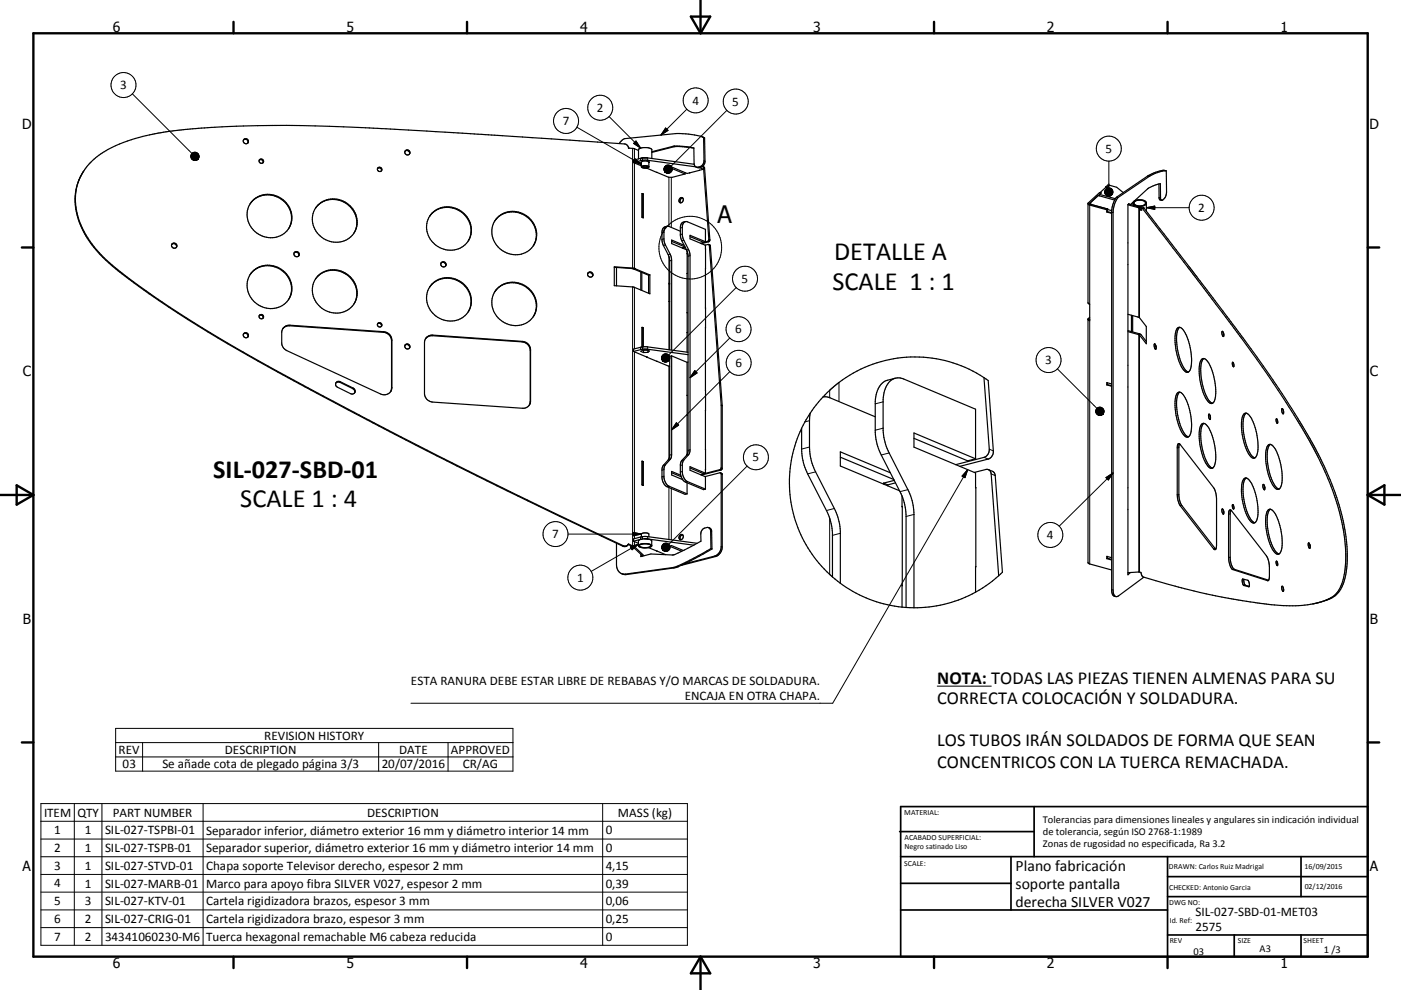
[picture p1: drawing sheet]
<svg xmlns="http://www.w3.org/2000/svg" width="420mm" height="297mm" viewBox="0 0 420 297" stroke-linecap="round" stroke-linejoin="round" font-family="sans-serif">
<g fill="none" stroke="#000" stroke-width=".36">
<path d="M22.9 56.5a20.2 20.2 0 0 0 4 15.8 62.9 62.9 0 0 0 14.3 13.1 454.7 454.7 0 0 0 54.1 32.6l25 13.1 20.2 10.3 20.2 9.9 26.1 12.4a1.12 1.12 0 0 0 1.6-.5l1.3 .6M25.1 51.4a14.4 14.4 0 0 0-2.1 4.7M73 42a.82 .82 0 0 1 1-.1 .82 .82 0 0 1 .3 1M77.7 48a.69 .69 0 0 1 1-.2 .69 .69 0 0 1 .2 1M77.7 48.1a.72 .72 0 0 1 .8-.2 .72 .72 0 0 1 .4 .7M77.7 48a.7 .7 0 0 0 .3 .9 .7 .7 0 0 0 .8-.1M79 48.7l-.2 .1M113.2 50.5a.7 .7 0 0 1 .9-.1 .7 .7 0 0 1 .2 .9M121.4 45.4a.8 .8 0 0 1 1-.1 .8 .8 0 0 1 .3 1M189.9 48.8l2.4 1M191.4 45.1l-1.4-.5-1.6-.2a1.3 1.3 0 0 0-1.2-1.2l-70.1-4.5a404.3 404.3 0 0 0-60.8 .1l-7.6 .9a50.6 50.6 0 0 0-18.5 6.5 16.8 16.8 0 0 0-6 21.6l1.6 3a42.1 42.1 0 0 0 12.2 12.4l.7 .6a322.7 322.7 0 0 0 38.6 24.5l27.1 14.7 26.5 13.7 21.2 10.6 34.6 16.6a1.2 1.2 0 0 0 1.6-.5l1.3 .5M192.3 48.6v1.5"/>
<path d="M192.5 58.1v7.1M192.5 58.1l.4 .1M192.5 58.1l.3 .1M192.6 47.4l-2.7 .7v.7M192.6 48.1l-2.7 .7M192.6 47.4h1.6l13.9 1.9M192.6 47.4v.7M192.6 48.1h1.6l14.3 1.9M192.6 47.4l-.5 .1M192.7 50l.7-.2 .8 .3-.9 .2zM192.8 58.2v7.1M192.9 58.2v7.1l-.4-.1"/>
<path d="M192.9 58.2h-.1M193.8 50.4l3.1 1.3M194.5 48.8l.2-.2-.8-.3-1.3 .1-.5 .4h.2M194.5 48.6v1.6l-1.5 .2-.7-.3M194.5 50l-.6-.2a1.52 1.52 0 0 0-1.6 .3M194.6 48.6h-.1M195.4 47.6v-2.7a3.5 3.5 0 0 0-3.7-.3l-.3 .3v2.8M195.4 45.5l6.8-1.7 3 .1 2.8 .5 .1 5M196.9 51.7h.1M196.9 51.7l3.5 1.5h1.1l3.9-1M203.9 59.5a.68 .68 0 0 1 1 .2 .68 .68 0 0 1-.4 .9 .68 .68 0 0 1-1-.2 .68 .68 0 0 1 .4-.9zM204.7 59.4a.93 .93 0 0 0-.6 1.4"/>
<path d="M205.4 51.8v.4M206.8 51.8v.1M206.8 51.8l-.8 .2-4.7-1.9-.6 .1 4.7 2M206.8 51.8h.1M208 44.5l-5.7-.5-6.9 1.7M208.7 50.1l.9 .2M209.6 50.3l1.3 .5M209.7 51.1h.1M210.5 41l.7 .4M210.6 49.9l.3 .2M210.9 50.1h.1M210.9 50.8l-4.1 1.1"/>
<path d="M210.9 50.1v.7M210.9 50.1l1.6 21.9-.4 .4-2.1 .6M210.9 50.1l.3 .1 1.6 21.9-.4 .4-2.1 .6M210.9 41.3a21.2 21.2 0 0 0-8.4-1.2l-15.3 1.5-1.6 1.5M210.9 41.3l.2 6.9a1.78 1.78 0 0 1-2.8 1.6l-.2-.4M210.9 41.3l.3 .1M211.2 41.4l.2 7a1.92 1.92 0 0 1-1.8 1.9M329.6 58.3l4.8 1.3M329.6 58.3v.5M329.8 57.8l.3 .1-.5 .4M329.8 57.8h.1M331.5 56.1v.1"/>
<path d="M331.5 56.1l.4 .1M331.9 56.2h-.3l-1.8 1.6M332.6 55.6l2.2 .6 2 1.6M332.6 55.6h.1M332.6 55.6l-.4-.1-.7 .6M332.6 55.6l-.7 .6M334.7 59.2l-1.1 2.3-.3 1.8v114a1.47 1.47 0 0 0 1.2 1.7M334.7 59.2l.5 .1M335.2 59.3l-1.2 2.3-.3 2.2v113.2a1.88 1.88 0 0 0 .8 2M347.5 55.2v4.3l.2 .4 .6 .2M349.6 51.3a8.1 8.1 0 0 0-5.5 1.5l-9.4 6.4M349.7 51.3l-2.2 .3-2.7 1.2-9.6 6.5"/>
<path d="M349.7 51.3v6.3a2.73 2.73 0 0 1-1.3 2.5h-.1M51.5 73.3a.83 .83 0 0 1 1-.1 .83 .83 0 0 1 .4 1M75 61.2a6.9 6.9 0 0 1 9.1-1.6 6.9 6.9 0 0 1 2.4 9M75.8 60.2a7 7 0 0 1 8.8-.5 7 7 0 0 1 2.1 8.6 6.9 6.9 0 0 1-8.5 2.3 6.9 6.9 0 0 1-3.9-7.9l.4-1.1zM88.2 75.9a.85 .85 0 0 1 1-.1 .85 .85 0 0 1 .4 1M94.5 62.5a6.9 6.9 0 0 1 8.7-1.8 6.9 6.9 0 0 1 3.4 8.2M95.3 61.5a7 7 0 0 1 8.8-.5 7 7 0 0 1 2.3 8.5 6.9 6.9 0 0 1-7.4 3 6.9 6.9 0 0 1-5.3-6 5.9 5.9 0 0 1 1.6-5zM106.6 69.1l-.3 .5M128.8 64.9a6.9 6.9 0 0 1 9.2-1.5 6.9 6.9 0 0 1 2.3 9M129.6 63.9a6.9 6.9 0 0 1 9-.3 6.9 6.9 0 0 1 1.6 8.9 6.9 6.9 0 0 1-9.2 1.3 6.9 6.9 0 0 1-2.2-9zM132.2 78.9a.83 .83 0 0 1 1.1-.1 .83 .83 0 0 1 .3 1M148.3 66.3a6.9 6.9 0 0 1 9.2-1.6 6.9 6.9 0 0 1 2.4 9"/>
<path d="M149.2 65.3a7 7 0 0 1 8.8-.5 7 7 0 0 1 2.1 8.6 6.9 6.9 0 0 1-8.5 2.4 6.9 6.9 0 0 1-3.9-8l.4-1.1zM192.5 65.2l.3 .1M192.8 65.3h.1M199.9 67.9l-.5 .4-.3 .7v3l.3 1.2 1.8 3.6 .2 1.3v26.9M199.9 67.9l.7 .1 3.4 1.4M200 67.9a1.56 1.56 0 0 0-1.5 1.6l.1 3.2 1.8 4 .4 1.6v26.7M201.4 72.4l4 1.7-.8 .2M204.6 74.3v.1M204.6 74.3l.3 .2M204.9 74.5v.1M205.1 73.6l-3.7-1.6v1.1l4.4 1.8M205.5 66.5l.6 .1 5.4 2.2v3.7"/>
<path d="M205.5 66.5a1.72 1.72 0 0 0-.9 1.8l.2 3.2 1.9 3.9 .2 1.3v58.3l-.4 1.3-1.7 2.1-.2 .8v2.9a3.3 3.3 0 0 0 1.5 2.4l5.4 2.2M205.5 66.5a1.56 1.56 0 0 0-1.5 1.6l.1 3.2 1.7 3.7M205.5 74.3l-.6 .2M205.8 75l.2 .3M206 75.3l.3 1.6v58.2l-.3 1.3-1.9 2.4-.1 3.2 .2 1M206 76.1v5.9M206 75.3v.8M206.9 71l4 1.7 .6-.2M211.4 73.6l1-.3 .3 .4 3.5 47.9M211.5 72.5l-4.6-1.9v1.1l4.6 1.9v68.4M211.5 74.7h.1M212.5 73.3l.5 .5 3.5 47.9"/>
<path d="M326.2 61.2l.3 .3 5.3 1.4M326.8 61.3l-.1-.3 3.4-3.1-.4-.1-3.5 3.3v29.7l.5 .4v5l-.5-.3M326.8 61.3l5.3 1.4M326.9 60.9v.4M326.9 60.9l.3 .5 4.9 1.3M331.8 63.6l1.5 .4M331.8 62.9v.7M332 63.5l-.2 .1M332 62.8l1.3 .4M332 62.8v.7M332 63.5l1.3 .3M332.1 62.7h.1"/>
<path d="M332.1 62.7l-.3 .2M332.1 62.7l-.1 .1M334.2 60l-4.9-1.3-2.4 2.2M338.2 61.4l3.2 .9 .7 .7 .2-.6M338.3 61.2l3.5 1 .4 .3M338.5 61.2v-.1l-.3 .3v111.1l.7-.7M339.7 60.9a2.39 2.39 0 0 1 3.5-.6l.5 .4v2.7M339.7 60.9a2.62 2.62 0 0 0 4 .2M339.7 60.9v.7M340.2 60.5a2.29 2.29 0 0 1 3.2 .4 2.2 2.2 0 0 1-3.3 .4l-.1-.5zM342.3 62.4l16.5 21.3 18.1 24.2 11.1 16.7 6.1 10.4a71.6 71.6 0 0 1 9.4 31v1.8a20.4 20.4 0 0 1-2.4 9.7 8.5 8.5 0 0 1-4.5 2.9 43.6 43.6 0 0 1-18.9 .6l-1.7-.3a185.9 185.9 0 0 1-25.6-5.4l-7.7-2.2-.6-1.4-.5-.1-3.4 .2M342.9 62.3v.1"/>
<path d="M342.9 62.3l-.6 .1M342.9 62.4l30.3 39.7a315.7 315.7 0 0 1 16.3 24.1l5 8.5 4.3 9.2a63.9 63.9 0 0 1 5.1 22v2.3a15.3 15.3 0 0 1-3.3 10.2l-1.2 .9-1.4 .7-4.5 1.2M348.3 60.1l-.4-.5v-4.5l-3.6 1.3-5.4 5M75 82.4a6.9 6.9 0 0 1 9.1-1.5 6.9 6.9 0 0 1 2.4 9M75.8 81.4a6.9 6.9 0 0 1 8.8-.4 6.9 6.9 0 0 1 2.1 8.5 6.9 6.9 0 0 1-8 2.6 6.9 6.9 0 0 1-4.6-7l.4-1.7zM77.7 94.7a.7 .7 0 0 1 .9-.1 .7 .7 0 0 1 .3 .8M84.8 98.7l.7-.7 1.3-.3 28.1 2a2.62 2.62 0 0 1 2.5 2.5l-.2 15.1M85.1 98.3l.8-.6 1-.1 28.1 1.9a2.62 2.62 0 0 1 2.5 2.6v14.2a2.29 2.29 0 0 1-3.4 1.9l-28.1-13a2.65 2.65 0 0 1-1.5-2.3v-3.5zM94.5 83.8a6.9 6.9 0 0 1 9.3-1.5 6.9 6.9 0 0 1 2.2 9.1 6.9 6.9 0 0 1-9.2 1.3 6.9 6.9 0 0 1-2.2-9 7 7 0 0 1 8.1-2.2 7 7 0 0 1 4.3 7.2l-.7 2.2M113.2 97.2a.69 .69 0 0 1 .9-.1 .69 .69 0 0 1 .2 .8M128.8 86.2a6.9 6.9 0 0 1 9.2-1.5 6.9 6.9 0 0 1 2.2 9.1 6.9 6.9 0 0 1-9.2 1.3 6.9 6.9 0 0 1-2.2-9 7 7 0 0 1 8.1-2.2 7 7 0 0 1 4.4 7.1l-.8 2.3M149.1 86.5l-.8 1"/>
<path d="M149.5 86.2a6.9 6.9 0 0 1 8.7 0 6.9 6.9 0 0 1 1.9 8.4 7 7 0 0 1-8 2.6 7 7 0 0 1-4.6-7l.4-1.7 .9-1.6M149.6 86.1l-.5 .5M150 85.9a7 7 0 0 1 8.4 .8 7 7 0 0 1 1.5 8.3M176.2 82a.84 .84 0 0 1 1.1-.1 .84 .84 0 0 1 .3 1M184.2 80.2l5.5 .4 4.8 2M184.2 80l5.9 .5 4.7 2v5.6l-4.9-2-5.7-.4zM184.8 80.2v5.6M192.1 81.6v5.4M192.4 81.7v5.4M192.5 98.2l.3 .2M192.8 98.4h.1M192.8 98.4v5.6"/>
<path d="M192.9 98.4v5.6M192.9 98.4l-.4-.2v5.9M194.5 82.6v5.4M194.8 82.5l-.3 .1M200.5 85.2h.3M200.8 85h-.3v5.4l.3 .1M206 82h.1M206 82v23.6M211.5 98.3h.1M211.5 92.4h.1M211.5 80.6v.1M326.7 95.2l-.5 .6v72.9l.5 .5 6.6 1.8"/>
<path d="M338.2 94.3l3.3 1 2.2 2.6v5.2l-2.3-2.7M338.2 99.5l3.2 .9M338.2 99.2l3.4 1M339.2 94.6v4.9M339.6 94.7v4.9M353 98.5a1.16 1.16 0 0 1 1.9 .7 16.3 16.3 0 0 1 1.9 11.9 1.05 1.05 0 0 1-1.1 .6 1.05 1.05 0 0 1-.9-.8 16.4 16.4 0 0 1-2.1-11.9zM353.7 98.2a3.6 3.6 0 0 0-1 3 15.7 15.7 0 0 0 3 10.1l.6 .3M366.8 99.9l-.2-.5a1.02 1.02 0 0 0 .1 1.5M366.8 99.9v1.1M366.8 99.9l.1 .2M73 100.2a.82 .82 0 0 1 1-.1 .82 .82 0 0 1 .3 1M100.7 114.9l.5-.3 .7 .1 3.9 1.9 .6 .7-.1 .6"/>
<path d="M100.7 114.8l.4-.3 .7-.1 4.1 2a.93 .93 0 0 1 .5 1.3 .93 .93 0 0 1-1.3 .4l-4.1-2-.4-.6zM121.4 103.6a.81 .81 0 0 1 1-.1 .81 .81 0 0 1 .3 1M127.6 101.6l1-.8 1-.1 26.9 1.9a2.66 2.66 0 0 1 2.5 2.5v15.4l-.3 1.1M127.9 101.2l.8-.5 1-.2 26.9 1.9a2.6 2.6 0 0 1 2.5 2.6v15.3a2.19 2.19 0 0 1-2.5 2.2l-26.9-1.9a2.64 2.64 0 0 1-2.4-2.5v-15.4l.1-.6zM189.9 105.4l3.9 1.7M192.6 104.1l-2.7 .6v.7M192.6 104.1v.7M192.6 104.8l-2.7 .6M192.6 104.1l1.3-.1 12.4 1.7M192.6 104.8l1.3-.1 12.4 1.7M192.9 105v.1M192.9 105.1v.7"/>
<path d="M193.8 107.1l7 2.8M193.8 107.1h.1M194 105l-1.1 .1M194.2 105.7l.5-.4-.8-.3h-1.3l-.5 .4 .8 .4M194.2 105.7l-1.3 .1M194.2 105.1v.6M196.9 108.4h.1M200.8 106.9l.5-.1 4.7 1.9 .3-.1M200.8 106.9v29.6l-.4 1.3-1.8 2.4-.1 3.2a3.3 3.3 0 0 0 1.5 2.6l5.4 2.3 .6-.1M201.4 106.8v29.6l-.2 1.1-2 2.6-.1 3.5a3.2 3.2 0 0 0 1.5 2.3l5.4 2.3M206 118.6v17.7M206 108.7v9.9"/>
<path d="M211.5 117.2h.1M246.8 119.1l-3.9 4.9M246.8 119.1l2.1 .3 13.5 5.6M268.4 113.5l-2.3 .6a6.3 6.3 0 0 0-3.7 6.4v9.2a16.1 16.1 0 0 0 1.8 6.8l5.6 11a16.4 16.4 0 0 1 1.9 7.4v27.4M295 113.3a37.7 37.7 0 0 0-48.2 5.8M295 113.3l1.3 .9 1.5 21.1a2.43 2.43 0 0 1-1.5 2.4l-8.5 2.2M295 113.3l1.6 21.5a2.42 2.42 0 0 1-1.6 2.4l-8.5 2.2M331.8 115.5l1.5 .4M332 115.3l-.2 .2M332 114.8v.6M332 115.4l1.3 .3M333.3 115.2l-1.5-.4v.7"/>
<path d="M341.6 100.2l.5 .2 1.6 2M341.6 100.2l-.2 .2M346.1 103.2l.4 .4a.74 .74 0 0 1-.1 1.2l-.3-.8zM346.5 103.6l.1 .6M353 117.9a1.17 1.17 0 0 1 1.9 .7 16.3 16.3 0 0 1 1.9 11.9 1.05 1.05 0 0 1-1.1 .7 1.05 1.05 0 0 1-.9-.8 16.5 16.5 0 0 1-2.1-12zM353.7 117.7a3.6 3.6 0 0 0-1 2.9 16.3 16.3 0 0 0 3 10.1l.6 .4M360.4 107.7a1.29 1.29 0 0 1 1.7 .8 16.5 16.5 0 0 1 1.9 11.9 1.06 1.06 0 0 1-1 .7 1.06 1.06 0 0 1-1-.9 16.7 16.7 0 0 1-2.1-11.9zM360.9 107.6a5.6 5.6 0 0 0-.9 4.6 13.6 13.6 0 0 0 3.1 8.6l.4 .2M366.7 100.9l.1 .1M366.8 100.1l.1 .3M369.5 108.7l.3 .2 .1 1a.49 .49 0 0 1-.5-.2 .49 .49 0 0 1 .1-.6zM369.8 110h.1"/>
<path d="M192.5 138.4l.4 .1M192.5 138.4v7.1M192.5 138.4l.3 .1M192.8 138.5v7.1M192.9 138.5v7.1l-.4-.1M192.9 138.5h-.1M206 136.3v.1M211.5 134.9h.1M211.5 123.1h.1M216.2 121.6v18.9l-.4 .4-5.8 1.5M216.2 121.6l.3 .1M216.5 121.7v18.9l-.4 .4-5.8 1.5"/>
<path d="M240.3 128.5a37.7 37.7 0 0 0 9.3 44.6M240.3 128.5v6.2a17.6 17.6 0 0 0 1.8 7.5l5.7 11a17.2 17.2 0 0 1 1.8 6.7v13.2M242.9 124l-2.6 4.5M242.9 124l-.2 2.2v7.9a16.9 16.9 0 0 0 1.8 7.5l5.6 11a17.3 17.3 0 0 1 1.8 6.7v15.7M251.9 137.2l16.1 6.7M274 131.5l16.1 6.8 2.4-.7M292.5 137.6l-18.5-7.7v4.2l18.5 7.8 .1 4.5M292.5 137.6v-14.8l-21.6-9.1a4 4 0 0 0-5.5 3l-.6 3.2v9.2a17.1 17.1 0 0 0 1.8 6.8l5.6 11a16.3 16.3 0 0 1 1.8 7.4v28M353.3 133.1l.6 .3 10.3 13.5 .5 2.7v14a.83 .83 0 0 1-.6 1.3l-10.6-13.8-.6-2.7v-14zM353.6 133.2l-.2 .8v14.6l.4 2.1 .5 .9 10.2 13.2M360.4 127.2a1.3 1.3 0 0 1 1.7 .8 17.3 17.3 0 0 1 2 11.6 1.08 1.08 0 0 1-1 1 1.08 1.08 0 0 1-1.1-.9 16.7 16.7 0 0 1-2.1-11.9zM360.9 127a5.7 5.7 0 0 0-.9 4.7 13.6 13.6 0 0 0 3.1 8.6l.5 .1"/>
<path d="M362.4 124.3l.5 .7-.1 .9-.4-.6zM362.8 124.7l.1 .6M373.1 124.1a1.29 1.29 0 0 1 1.7 .8 16.9 16.9 0 0 1 2 11.6 1.09 1.09 0 0 1-1 1 1.09 1.09 0 0 1-1.1-.8 16.7 16.7 0 0 1-2.1-12zM373.6 124a5.7 5.7 0 0 0-.9 4.6 15.1 15.1 0 0 0 2.9 8.4l.6 .4M380.1 133.6a1.01 1.01 0 0 1 1.7 .4 16.5 16.5 0 0 1 2.3 11.9 1.08 1.08 0 0 1-1.1 .9 1.08 1.08 0 0 1-1.1-.8 16.7 16.7 0 0 1-2.1-11.9zM380.9 133.3a4.6 4.6 0 0 0-1 4.1 15.3 15.3 0 0 0 2.9 9l.7 .3M382.6 125.7l.4 .3 .1 .9a.58 .58 0 0 1-.6-.3 .58 .58 0 0 1 .1-.7zM383 127h.1M384.4 122.6l.3 .5a.71 .71 0 0 1-.1 1l-.3-.8zM384.7 123.1l.1 .5M192.5 145.4l.3 .2M192.8 145.6h.1"/>
<path d="M201.4 141.8l2.8 1.2M204.1 142.6l-2.7-1.2v1.1l3.3 1.4M204.2 143l.5 .9M204.6 143.8v.1M204.7 143.9l.8 .7 5.4 2.3 .6-.2M206 144.8v3.4M206.9 140.4l4 1.7 .6-.1M211.5 142l-4.6-2v1.1l4.6 1.9v3.7M211.5 140.8h.1M212.5 158.3l.6 .4 .3 .5 .1 5.5M212.5 158.3a1.88 1.88 0 0 0-2.4 1.9l.1 2.2-7.9 4-7.2-.2-3 .8v-.7M212.5 158.3l.5 .8 .1 5.5"/>
<path d="M216 141.9l.5 .4v21.8a3 3 0 0 1-2 2.9l-10.3 2.6M216 141.9l-4.6 1.1M216 141.9l.2 .3v21.8a3 3 0 0 1-2 2.8l-9 2.4M264.9 144.9v.3M264.9 144.9l1.3 .6M266.2 145.5v.3M266.9 141.8l-15-6.2v4.2l17.8 7.5M268.1 144.1l-3.2 .8M268.5 144.9l-2.3 .6M270.4 152v23.8M270.4 148.8l.1 3.3M292.1 141.7l3.5-.9a1.28 1.28 0 0 1 1.6 1.4l2.2 30.5"/>
<path d="M292.5 146.3v23.8M296.3 140.9l1.5 .6 .6 1.2 2.1 29-1.1 1M366.4 152.7l.4 .5v1.1l-.4-.9zM366.8 153.2l.1 .5M368.6 153.1l.3-.1 .3 .3 10.6 13.6 .7 2.5 .1 3.5a.93 .93 0 0 1-.6 1.3l-10.4-3.3-.6-.6-.4-1.3-.3-1.7v-13zM369 153l-.2 .9v13.6l.2 1.5 .5 1.2 .6 .6 10.3 3.3M369.5 151.4l.3 .3a.51 .51 0 0 1 .3 .5 .51 .51 0 0 1-.4 .4zM369.8 152.7h.1M373.1 143.5a1.29 1.29 0 0 1 1.7 .9 16.9 16.9 0 0 1 2 11.6 1.09 1.09 0 0 1-1 .9 1.09 1.09 0 0 1-1.1-.8 16.4 16.4 0 0 1-2.1-11.9zM373.6 143.4a5.7 5.7 0 0 0-.9 4.6 13.5 13.5 0 0 0 3.1 8.6l.4 .2M378.7 145.3l.4 .4a.81 .81 0 0 1-.1 1.2l-.3-.7zM379.1 145.8l.1 .6"/>
<path d="M380.1 153.1l.2-.2a1.5 1.5 0 0 1 2 1.2 17.4 17.4 0 0 1 1.8 11.2 1.08 1.08 0 0 1-1.1 1 1.08 1.08 0 0 1-1.1-.8 16.7 16.7 0 0 1-2.1-12zM380.9 152.8a5.2 5.2 0 0 0-1 4.6 14.9 14.9 0 0 0 2.9 8.4l.7 .4M184.8 163v6.4a2.52 2.52 0 0 0 2.7 2.8l14.2-1.9a58.5 58.5 0 0 0 11.4-5.7M189.6 163.9l.2 .2M189.7 163.8l.5 .2M189.7 163.8l-.1 .1M189.8 164.1l2.9 2.7M189.9 162.4l1.5 .6M190.2 164l-.4 .1M190.2 164l2.9 2.7M191.8 163.5l1.7-.3a1.41 1.41 0 0 1 1.6 .6 3.4 3.4 0 0 1-3.4 0zM192 161.8l-2.1 .6"/>
<path d="M192.3 161.1l-2.4 .6v.7M192.4 166.6v.3M192.6 161v.7M192.6 161l-.3 .1M192.6 161h1.6l14.8 2M193.7 161.6l14.3 2M194.4 164.3l2.5 1M194.5 161v-.8a1.85 1.85 0 0 0-2.2 0v.9M195.4 163.6a3.6 3.6 0 0 0-4 .1 3.3 3.3 0 0 0 4 .1v-1.5a3.5 3.5 0 0 0-3.7-.3l-.3 .3v1.4M196.9 165.3h.1M196.9 165.3l2.7 1.1M203.9 160.5a.68 .68 0 0 1 1 .2 .68 .68 0 0 1-.4 1 .68 .68 0 0 1-1-.2 .68 .68 0 0 1 .4-1z"/>
<path d="M204.7 160.5a.94 .94 0 0 0-.6 1.4M204.9 165.2l-3.6-1.5-.6 .2 3.7 1.5M213.1 164.6l.4 .1M213.5 164.7l-6.4 3.5-4.4 2.1-14.9 2.1-1.4-.3M249.6 173.1l2.3 1.9M251.9 175a37.4 37.4 0 0 0 18.5 7.1M270.5 175.7l-.1 6.4M292.5 177.7a37.8 37.8 0 0 1-18.5 4.6M292.6 170l-.1 7.7M299.4 172.7l-2.8 2.3-4.1 2.7M331.8 167.6l1.5 .4M332 167.5l-.2 .1"/>
<path d="M332 166.9v.6M332 167.5l1.3 .3M333.3 167.3l-1.5-.4v.7M338.3 171.8l-.1 .1M342.9 173.2l-7.6 5.6-.8 .2M372.6 173.7l1.5 .4 .3 .5a1.18 1.18 0 0 1 0 1.4l-1.6-.4-.4-1.1zM372.9 173.8l.3 1.6 1.4 .5M382.6 168.4l.4 .3 .1 .9a.49 .49 0 0 1-.5-.3 .49 .49 0 0 1 0-.5zM383 169.7h.1M384.4 175.9l.3 .5 .1 1a1.25 1.25 0 0 1-.4-1.5zM384.7 176.4l.1 .5M392.7 163.3v.2"/>
<path d="M392.8 163.7v.7a.46 .46 0 0 1-.5-.2 .46 .46 0 0 1-.1-.5l.1-.8 .5 1.1M270.4 182.1l1.3 .2M271.7 182.3h2.3"/>
<circle cx="73.7" cy="42.4" r=".77"/>
<circle cx="113.8" cy="50.8" r=".67"/>
<circle cx="122.2" cy="45.7" r=".76"/>
<circle cx="52.3" cy="73.7" r=".79"/>
<circle cx="88.9" cy="76.3" r=".79"/>
<circle cx="133" cy="79.3" r=".79"/>
<circle cx="78.3" cy="95" r=".67"/>
<circle cx="113.8" cy="97.5" r=".67"/>
<circle cx="177" cy="82.4" r=".8"/>
<circle cx="73.7" cy="100.6" r=".77"/>
<circle cx="122.2" cy="103.9" r=".77"/>
</g>
<g fill="none" stroke="#000" stroke-width=".3">
<path d="M39.7 28.1l17.8 17.9M173 38.2l19.3 11.1M182.6 35l9.5 9.4M199.6 38.4l.7 .7-2.1 1.4zM205.9 32.8l-7.7 7.7M217.9 33.1l-16.7 16.8M189.7 44.5v35.9M190.2 48.9l-.1 31.9M190.2 44.6v3.4M190.4 47.7l1.9 1.6-2.4-.8zM190.7 42.3l1.4 2.1-2.1-1.4zM192 47.5v.7"/>
<path d="M194.2 47.4v.7M200.5 53.2v14.8M201.3 53.2v15.1M201.8 43.9l.3 .1M202.2 43.8l.3 .2M209.3 50.1l.3 .2M209.9 50l.3 .1M211.1 48.2l.3 .2M332.4 48.3v8M344.1 52.8l.4 .1M344.3 52.7l.5 .1M347.5 59.2l.4 .1"/>
<path d="M348.6 51.1l.5 .1M199.1 69.7l-.6 .1M199.1 71.7l-.6 .1M199.5 73.5l-.6 .2M200.5 77v8M200.9 76.3l-.6 .1M201.4 78.1l-.6 .2M204.6 68.3l-.6 .1M204.6 70.2l-.6 .2M205 72.1l-.6 .1M206.4 74.8l-.6 .2M206.9 76.7l-.6 .2"/>
<path d="M212.1 72.4l.3 .1M212.5 71.8l.3 .1M212.7 73.7l.3 .1M326.7 61.5v29.7M326.7 61v.2M333.3 63.7l.4 .1M341.6 62.1l-.2 .2v32.9M342.1 62.4l-.5 .1v32.8M343 62.5l-.5 .1M343.7 62.3h12.8M343.7 62.3l2.5-.5v1zM86.9 97.6l-.1 .1"/>
<path d="M115 99.5l-.1 .2M189.7 86.1v77.7M190.2 86.2v18.5M200.5 90.4v14.5M220.7 86.3l-20.2 20.2M326.7 96.2v73M102 114.5l-.1 .2M105.9 116.4l-.1 .2M117.5 102.1l-.1 .1M117.5 116.3l-.1 .1M129.7 100.5l-.1 .2M156.6 102.4l-.1 .2"/>
<path d="M159.1 105l-.1 .1M190.2 105.6v56M192 104.2v.7M194.2 104.1v.7M200.5 109.8v27.8M208.3 111.2l.7 .7-2.1 1.4zM218.8 101.4l-11.9 11.9M218.8 111.5l-17.4 17.5M248.7 117.1v2.2M251.5 114.7v5.8M317 110.6l11.9 11.9M341.4 100.4v71.2"/>
<path d="M341.6 100.5v71.1M159.1 120.3l-.1 .2M199.5 139.4l-.6 .2M200.9 137.9l-.6 .1M201.4 136.4l-.6 .1M202.8 126.8l.7 .7-2.1 1.5zM204.6 139.5l-.6 .2M205 138l-.6 .2M206.4 136.5l-.6 .1M206.9 135l-.6 .1M224 139.8l-23.5 23.5M242.7 126.2l-1.4 .4"/>
<path d="M242.7 134.1l-2.4 .6M264.8 120.6l-2.4 .6M264.8 128.5l-2.4 .6M266.6 135.9l-2.4 .6M295 137.2l1.3 .5M296.6 134.8l1.2 .5M353.4 134.3l-.5 .1M189.8 159.7l2.5 .5-2.5 .5zM199.1 140.9l-.6 .2M199.1 142.9l-.6 .1M200.5 146.3v15.6M200.6 145.9l-.6 .1"/>
<path d="M201.3 146.6v15.4M204.6 141.5l-.6 .1M206.1 144.5l-.6 .1M213 159.3l.4 .2M215.8 140.9l.3 .1M216.2 142.2l.3 .1M216.2 140.3l.3 .2M244.5 141.6l-2.4 .6M248.7 155.4v16.9M250.1 152.6l-2.3 .6M251.9 160l-2.3 .6M272.2 146.9l-2.4 .6"/>
<path d="M274 154.3l-2.3 .6M290.1 140.9l-40.4 70.1h-126.5M290.1 140.9l-.8 2.4-.9-.5zM297.2 142.2l1.2 .5M331.6 143.3l2.1-1.4-1.4 2.1zM333.7 141.9l-16.1 16M353.4 148.3l-.5 .1M354.3 151.6l-.4 .1M368.8 154.2l-.5 .1M170.3 160.2h22M186.8 163.7l-.1 .2M187.5 172.2l.3 .2"/>
<path d="M189 164.1l2.4-.8-1.9 1.6zM190.2 162.5v1.5M191.4 163.3l-14.2 8.1M192 161.1v.7M194.2 161v.7M201.7 170.3l.4 .1M203 169.9l.3 .1M214.2 166.8l.3 .2M216.2 164l.3 .1M333.3 176.9l.4 .1M364.3 164.5l-.5 .1M368.8 167.2l-.5 .1"/>
<path d="M370.1 170.8l-.5 .1M373.4 175.6l-.5 .1M374.4 176h.1M380.3 174.1l-.3 .1M34.7 218.5h119.1v12.9h-119.1zM281 205.9h16.2M34.7 222.8h119.1M34.7 227.1h119.1M42.8 222.8v8.6M113.5 222.8v8.6M134.3 222.8v8.6M12.3 241.1h193.8v42.5h-193.8z"/>
<path d="M12.3 246.4h193.8M12.3 251.7h193.8M12.3 257h193.8M22.3 241.1v42.5M30.6 241.1v42.5M60.9 241.1v42.5M180.7 241.1v42.5M12.3 262.3h193.8M12.3 267.6h193.8M12.3 273h193.8M12.3 278.3h193.8"/>
<circle cx="37" cy="25.5" r="3.7"/>
<circle cx="169.7" cy="36.3" r="3.7"/>
<circle cx="180" cy="32.3" r="3.8"/>
<circle cx="208.6" cy="30.1" r="3.8"/>
<circle cx="220.6" cy="30.5" r="3.8"/>
<circle cx="332.4" cy="44.6" r="3.7"/>
<circle cx="207" cy="74.3" r="9.4"/>
<circle cx="360.2" cy="62.3" r="3.7"/>
<circle cx="221.4" cy="98.8" r="3.7"/>
<circle cx="223.4" cy="83.6" r="3.7"/>
<circle cx="221.5" cy="108.9" r="3.7"/>
<circle cx="314.4" cy="108" r="3.8"/>
<circle cx="226.6" cy="137.2" r="3.7"/>
<circle cx="166.5" cy="160.2" r="3.8"/>
<circle cx="174" cy="173.3" r="3.8"/>
<circle cx="314.9" cy="160.5" r="3.8"/>
</g>
<g fill="#000">
<circle cx="188.4" cy="44.4" r=".18"/>
<circle cx="193.8" cy="50.4" r=".18"/>
<circle cx="340" cy="60.4" r=".18"/>
<circle cx="342.1" cy="63" r=".18"/>
<circle cx="190.2" cy="80.5" r=".18"/>
<circle cx="193.8" cy="107.1" r=".18"/>
<circle cx="341.4" cy="100.4" r=".18"/>
<circle cx="192" cy="161.8" r=".18"/>
</g>
<g fill="none" stroke="#000" stroke-width=".71">
<path d="M10 10h400v277h-400zM70 6.6v3.4M140 6.6v3.4M207.1 5h5.8l-2.9 5zM210 0v10M280 6.6v3.4M350 6.6v3.4M6.6 74.2h3.4M410 74.2h3.5M0 148.5h10M5 145.6l5 2.9-5 2.9zM410 148.5h10.1"/>
<path d="M410 148.5l5.1-2.9v5.8zM6.6 222.7h3.4M410 222.7h3.5M70 287v3.4M140 287v3.4M210 287v10M210 287l2.9 5h-5.8zM280 287v3.4M350 287v3.4"/>
</g>
<g fill="none" stroke="#000" stroke-width=".51">
<path d="M269.7 249.5h40.3M270 242h140v45h-140zM270 257h140M303.1 257v16M310 242v15M350 257v30M390.1 257v12M270 265h33.1M270 273h80M350 269h60M350 263h60M350 280.5h60"/>
<path d="M370 280.5v6.5M390.1 280.5v6.5"/>
</g>
<g fill="#000" stroke="#000" stroke-width=".3">
<path d="M199.6 38.4l.7 .7-2.1 1.4zM59.6 47.3l-.3 .5zM59.7 47.1l-.4 .7zM59.7 46.8l-.4 1zM59.6 46.5l-.3 1.3zM59.5 46.3l-.2 1.5zM59.4 46.1l.1 .2-.2 1.5zM59.2 45.9l.2 .2-.1 1.7zM58.9 45.7l.3 .2 .1 1.9zM58.7 45.7h.2l.4 2.1zM58.4 45.6l.3 .1 .6 2.1zM58.1 45.7l.3-.1 .9 2.2z"/>
<path d="M57.9 45.8l.2-.1 1.2 2.1zM57.6 45.9l.3-.1 1.4 2zM57.6 45.9l1.7 1.9-1.8-1.7zM57.5 46.1l1.8 1.7-2-1.4zM57.3 46.4l2 1.4-2.1-1.2zM57.2 46.6l2.1 1.2-2.1-.9zM57.2 46.9l2.1 .9-2.1-.7zM57.2 47.1l2.1 .7-2-.4zM57.3 47.4l2 .4-1.9-.2zM57.4 47.6l1.9 .2h-1.7zM57.6 47.8h1.7l-1.5 .2zM57.8 48l1.5-.2-1.2 .3z"/>
<path d="M58.1 48.1l1.2-.3zM58.3 48.2l1-.4zM58.6 48.1l.7-.3zM58.9 48.1l.4-.3zM59.1 48l.2-.2zM190.4 47.7l1.9 1.6-2.4-.8zM190.7 42.3l1.4 2.1-2.1-1.4zM199.4 51.6l.5 .3zM199.4 51.6l.7 .4zM199.4 51.6l1 .4zM199.4 51.6l1.3 .3zM199.4 51.6l1.5 .2z"/>
<path d="M199.4 51.6l1.7 .1-.2 .1zM199.4 51.6l1.9-.1-.2 .2zM199.4 51.6l2.1-.4-.2 .3zM199.4 51.6l2.1-.6v.2zM199.4 51.6l2.2-.9-.1 .3zM199.4 51.6l2.1-1.2 .1 .3zM199.4 51.6l2-1.4 .1 .2zM199.4 51.6l1.9-1.6 .1 .2zM201.1 49.8l.2 .2-1.9 1.6zM200.9 49.6l.2 .2-1.7 1.8zM200.6 49.5l.3 .1-1.5 2zM200.3 49.5h.3l-1.2 2.1z"/>
<path d="M200.1 49.5h.2l-.9 2.1zM199.8 49.6l.3-.1-.7 2.1zM199.6 49.7l.2-.1-.4 2zM199.6 49.7l-.2 1.9v-1.7zM199.4 49.9v1.7l-.2-1.5zM199.2 50.1l.2 1.5-.3-1.2zM199.1 50.4l.3 1.2zM199.1 50.6l.3 1zM199.1 50.9l.3 .7zM199.1 51.2l.3 .4zM199.3 51.4l.1 .2zM332.4 58.8l.6-.1z"/>
<path d="M332.4 58.8l.8-.2zM332.4 58.8l1-.4zM332.4 58.8l1.1-.6zM332.4 58.8l1.2-.9zM332.4 58.8l1.3-1.1zM333.7 57.4v.3l-1.3 1.1zM333.6 57.1l.1 .3-1.3 1.4zM333.5 56.9l.1 .2-1.2 1.7zM333.3 56.7l.2 .2-1.1 1.9zM333.1 56.5l.2 .2-.9 2.1zM332.8 56.4l.3 .1-.7 2.3zM332.6 56.3l.2 .1-.4 2.4z"/>
<path d="M332.3 56.3h.3l-.2 2.5zM332 56.4l.3-.1 .1 2.5zM331.8 56.5l.2-.1 .4 2.4zM331.6 56.7l.2-.2 .6 2.3zM331.6 56.7l.8 2.1-1-1.9zM331.4 56.9l1 1.9-1.1-1.7zM331.3 57.1l1.1 1.7-1.2-1.4zM331.2 57.4l1.2 1.4-1.2-1.1zM331.2 57.7l1.2 1.1-1.2-.9zM331.2 57.9l1.2 .9zM331.3 58.2l1.1 .6zM331.5 58.4l.9 .4z"/>
<path d="M331.7 58.6l.7 .2zM331.9 58.7l.5 .1zM332.2 58.8h.2zM343.7 62.3l2.5-.5v1zM198.7 108.3l.5 .3zM198.7 108.3l.7 .3zM198.7 108.3l1 .3zM198.7 108.3l1.3 .3zM198.7 108.3l1.5 .2zM198.7 108.3h1.7l-.2 .2zM198.7 108.3l1.9-.2-.2 .2zM198.7 108.3l2.1-.4-.2 .2z"/>
<path d="M198.7 108.3l2.1-.7v.3zM198.7 108.3l2.2-1-.1 .3zM198.7 108.3l2.1-1.2 .1 .2zM198.7 108.3l2-1.5 .1 .3zM198.7 108.3l1.9-1.7 .1 .2zM200.4 106.4l.2 .2-1.9 1.7zM200.1 106.3l.3 .1-1.7 1.9zM199.9 106.2l.2 .1-1.4 2zM199.6 106.1l.3 .1-1.2 2.1zM199.4 106.2l.2-.1-.9 2.2zM199.1 106.2h.3l-.7 2.1zM198.9 106.4l.2-.2-.4 2.1z"/>
<path d="M198.7 106.6l.2-.2-.2 1.9zM198.7 106.6v1.7l-.2-1.5zM198.5 106.8l.2 1.5-.3-1.3zM198.4 107l.3 1.3zM198.3 107.3l.4 1zM198.4 107.5l.3 .8zM198.4 107.8l.3 .5zM198.5 108.1l.2 .2zM208.3 111.2l.7 .7-2.1 1.4zM202.8 126.8l.7 .7-2.1 1.5zM330.9 123.8l-.3 .5zM331 123.5l-.4 .8z"/>
<path d="M331 123.3l-.4 1zM330.9 123l-.3 1.3zM330.8 122.8l.1 .2-.3 1.3zM330.7 122.6l.1 .2-.2 1.5zM330.5 122.4l.2 .2-.1 1.7zM330.2 122.2l.3 .2 .1 1.9zM330 122.2h.2l.4 2.1zM329.7 122.1l.3 .1 .6 2.1zM329.4 122.2l.3-.1 .9 2.2zM329.2 122.3l.2-.1 1.2 2.1zM329 122.4l.2-.1 1.4 2zM329 122.4l1.6 1.9-1.8-1.7z"/>
<path d="M328.8 122.6l1.8 1.7-2-1.5zM328.6 122.8l2 1.5-2.1-1.2zM328.5 123.1l2.1 1.2-2.1-1zM328.5 123.3l2.1 1-2.1-.7zM328.5 123.6l2.1 .7-2-.4zM328.6 123.9l2 .4-1.9-.2zM328.7 124.1l1.9 .2h-1.7zM328.9 124.3h1.7l-1.5 .2zM329.1 124.5l1.5-.2-1.2 .3zM329.4 124.6l1.2-.3zM329.6 124.6l1-.3zM329.9 124.6l.7-.3z"/>
<path d="M330.2 124.6l.4-.3zM330.4 124.4l.2-.1zM290.1 140.9l-.8 2.4-.9-.5zM331.6 143.3l2.1-1.4-1.4 2.1zM189 164.1l2.4-.8-1.9 1.6zM189.8 159.7l2.5 .5-2.5 .5zM198.8 165.1l.4 .2zM198.8 165.1l.7 .3zM198.8 165.1l.9 .3zM198.8 165.1l1.2 .3zM198.8 165.1l1.5 .2zM198.8 165.1h1.7l-.2 .2z"/>
<path d="M198.8 165.1l1.9-.2-.2 .2zM198.8 165.1l2-.4-.1 .2zM198.8 165.1l2.1-.7-.1 .3zM198.8 165.1l2.1-1v.3zM198.8 165.1l2.1-1.2v.2zM198.8 165.1l2-1.5 .1 .3zM198.8 165.1l1.8-1.7 .2 .2zM200.4 163.2l.2 .2-1.8 1.7zM200.2 163l.2 .2-1.6 1.9zM199.9 163h.3l-1.4 2.1zM199.7 162.9l.2 .1-1.1 2.1zM199.4 162.9h.3l-.9 2.2z"/>
<path d="M199.2 163l.2-.1-.6 2.2zM198.9 163.2l.3-.2-.4 2.1zM198.7 163.3l.2-.1-.1 1.9zM198.7 163.3l.1 1.8-.2-1.5zM198.6 163.6l.2 1.5-.4-1.3zM198.4 163.8l.4 1.3zM198.4 164.1l.4 1zM198.4 164.3l.4 .8zM198.5 164.6l.3 .5zM198.6 164.9l.2 .2z"/>
</g>
<g font-size="7.9">
<text x="250.1" y="78.1">DETALLE A</text>
<text x="249.6" y="87">SCALE 1 : 1</text>
<text x="63.9" y="143.3">SIL-027-SBD-01</text>
<text x="72.1" y="152.1">SCALE 1 : 4</text>
</g>
<text font-size="7.2" x="215.1" y="67">A</text>
<g font-size="5.5">
<text x="281" y="205.1">NOTA: TODAS LAS PIEZAS TIENEN ALMENAS PARA SU</text>
<text x="281" y="211.3">CORRECTA COLOCACIÓN Y SOLDADURA.</text>
<text x="281" y="223.9">LOS TUBOS IRÁN SOLDADOS DE FORMA QUE SEAN</text>
<text x="281" y="230.3">CONCENTRICOS CON LA TUERCA REMACHADA.</text>
</g>
<g font-size="4.7">
<text x="304.5" y="261.2">Plano fabricación</text>
<text x="304.5" y="266.6">soporte pantalla</text>
<text x="304.5" y="272">derecha SILVER V027</text>
</g>
<g font-size="4.2">
<text x="33.9" y="9.6">6</text>
<text x="103.9" y="9.6">5</text>
<text x="173.9" y="9.6">4</text>
<text x="243.8" y="9.6">3</text>
<text x="313.9" y="9.6">2</text>
<text x="383.9" y="9.6">1</text>
<text x="6.7" y="38.7">D</text>
<text x="410.5" y="38.7">D</text>
<text x="6.9" y="112.9">C</text>
<text x="410.7" y="112.9">C</text>
<text x="6.9" y="187.1">B</text>
<text x="410.7" y="187.1">B</text>
<text x="6.8" y="261.4">A</text>
<text x="410.7" y="261.4">A</text>
<text x="33.9" y="290.4">6</text>
<text x="103.9" y="290.4">5</text>
<text x="173.9" y="290.4">4</text>
<text x="243.8" y="290.4">3</text>
<text x="313.9" y="290.4">2</text>
<text x="383.9" y="290.4">1</text>
</g>
<g font-size="3.9">
<text x="36.1" y="26.8">3</text>
<text x="179" y="33.6">2</text>
<text x="207.6" y="31.4">4</text>
<text x="219.5" y="31.8">5</text>
<text x="168.7" y="37.5">7</text>
<text x="331.5" y="45.9">5</text>
<text x="359.2" y="63.6">2</text>
<text x="222.3" y="84.8">5</text>
<text x="220.4" y="100">6</text>
<text x="220.5" y="110.2">6</text>
<text x="313.4" y="109.3">3</text>
<text x="225.6" y="138.4">5</text>
<text x="165.5" y="161.5">7</text>
<text x="313.9" y="161.7">4</text>
<text x="173.1" y="174.6">1</text>
<text x="123.2" y="205.4">ESTA RANURA DEBE ESTAR LIBRE DE REBABAS Y/O MARCAS DE SOLDADURA.</text>
<text x="205.3" y="209.9">ENCAJA EN OTRA CHAPA.</text>
<text x="79.2" y="221.9">REVISION HISTORY</text>
<text x="35.6" y="226.1">REV</text>
<text x="67.4" y="226.1">DESCRIPTION</text>
<text x="119.6" y="226.1">DATE</text>
<text x="135.2" y="226.1">APPROVED</text>
<text x="36.7" y="230.5">03</text>
<text x="48.7" y="230.3">Se añade cota de plegado página 3/3</text>
<text x="114.5" y="230.4">20/07/2016</text>
<text x="138.8" y="230.4">CR/AG</text>
<text x="13.2" y="245">ITEM</text>
<text x="23.2" y="245">QTY</text>
<text x="33.8" y="245">PART NUMBER</text>
<text x="110.1" y="245">DESCRIPTION</text>
<text x="185.3" y="245.1">MASS (kg)</text>
<text x="16.3" y="250.3">1</text>
<text x="25.4" y="250.3">1</text>
<text x="31.5" y="250.3">SIL-027-TSPBI-01</text>
<text x="61.8" y="250.4">Separador inferior, diámetro exterior 16 mm y diámetro interior 14 mm</text>
<text x="181.6" y="250.3">0</text>
<text x="16.3" y="255.6">2</text>
<text x="25.4" y="255.6">1</text>
<text x="31.5" y="255.6">SIL-027-TSPB-01</text>
<text x="61.8" y="255.7">Separador superior, diámetro exterior 16 mm y diámetro interior 14 mm</text>
<text x="181.6" y="255.6">0</text>
<text x="16.3" y="260.9">3</text>
<text x="25.4" y="260.9">1</text>
<text x="31.5" y="260.9">SIL-027-STVD-01</text>
<text x="61.8" y="261">Chapa soporte Televisor derecho, espesor 2 mm</text>
<text x="181.6" y="260.9">4,15</text>
<text x="16.3" y="266.2">4</text>
<text x="25.4" y="266.3">1</text>
<text x="31.5" y="266.3">SIL-027-MARB-01</text>
<text x="61.8" y="266.4">Marco para apoyo fibra SILVER V027, espesor 2 mm</text>
<text x="181.6" y="266.3">0,39</text>
<text x="16.3" y="271.5">5</text>
<text x="25.4" y="271.5">3</text>
<text x="31.5" y="271.5">SIL-027-KTV-01</text>
<text x="61.8" y="271.6">Cartela rigidizadora brazos, espesor 3 mm</text>
<text x="181.6" y="271.5">0,06</text>
<text x="358.4" y="274.9">SIL-027-SBD-01-MET03</text>
<text x="16.3" y="276.9">6</text>
<text x="25.4" y="276.9">2</text>
<text x="31.5" y="276.9">SIL-027-CRIG-01</text>
<text x="61.8" y="276.9">Cartela rigidizadora brazo, espesor 3 mm</text>
<text x="181.6" y="276.9">0,25</text>
<text x="358.4" y="279.4">2575</text>
<text x="16.3" y="282.2">7</text>
<text x="25.4" y="282.2">2</text>
<text x="31.5" y="282.2">34341060230-M6</text>
<text x="61.8" y="282.3">Tuerca hexagonal remachable M6 cabeza reducida</text>
<text x="181.6" y="282.2">0</text>
</g>
<g font-size="3.1">
<text x="312.7" y="246.8">Tolerancias para dimensiones lineales y angulares sin indicación individual</text>
<text x="312.7" y="250.4">de tolerancia, según ISO 2768-1:1989</text>
<text x="312.7" y="254">Zonas de rugosidad no especificada, Ra 3.2</text>
<text x="357.8" y="286.5">03</text>
<text x="377.6" y="285.6">A3</text>
<text x="396.9" y="285.9">1 /3</text>
</g>
<g font-size="2.4">
<text x="271.1" y="244.4">MATERIAL:</text>
<text x="271.2" y="252">ACABADO SUPERFICIAL:</text>
<text x="271.2" y="254.7">Negro satinado Liso</text>
<text x="271.1" y="259.7">SCALE:</text>
<text x="350.4" y="260.8">DRAWN: Carlos Ruiz Madrigal</text>
<text x="391.1" y="260.6">16/09/2015</text>
<text x="350.5" y="267">CHECKED: Antonio Garcia</text>
<text x="391.2" y="266.7">02/12/2016</text>
<text x="350.5" y="271.4">DWG NO:</text>
<text x="350.7" y="276.9">Id. Ref:</text>
<text x="350.7" y="282.8">REV</text>
<text x="371.1" y="282.9">SIZE</text>
<text x="390.8" y="283">SHEET</text>
</g>
</svg>
